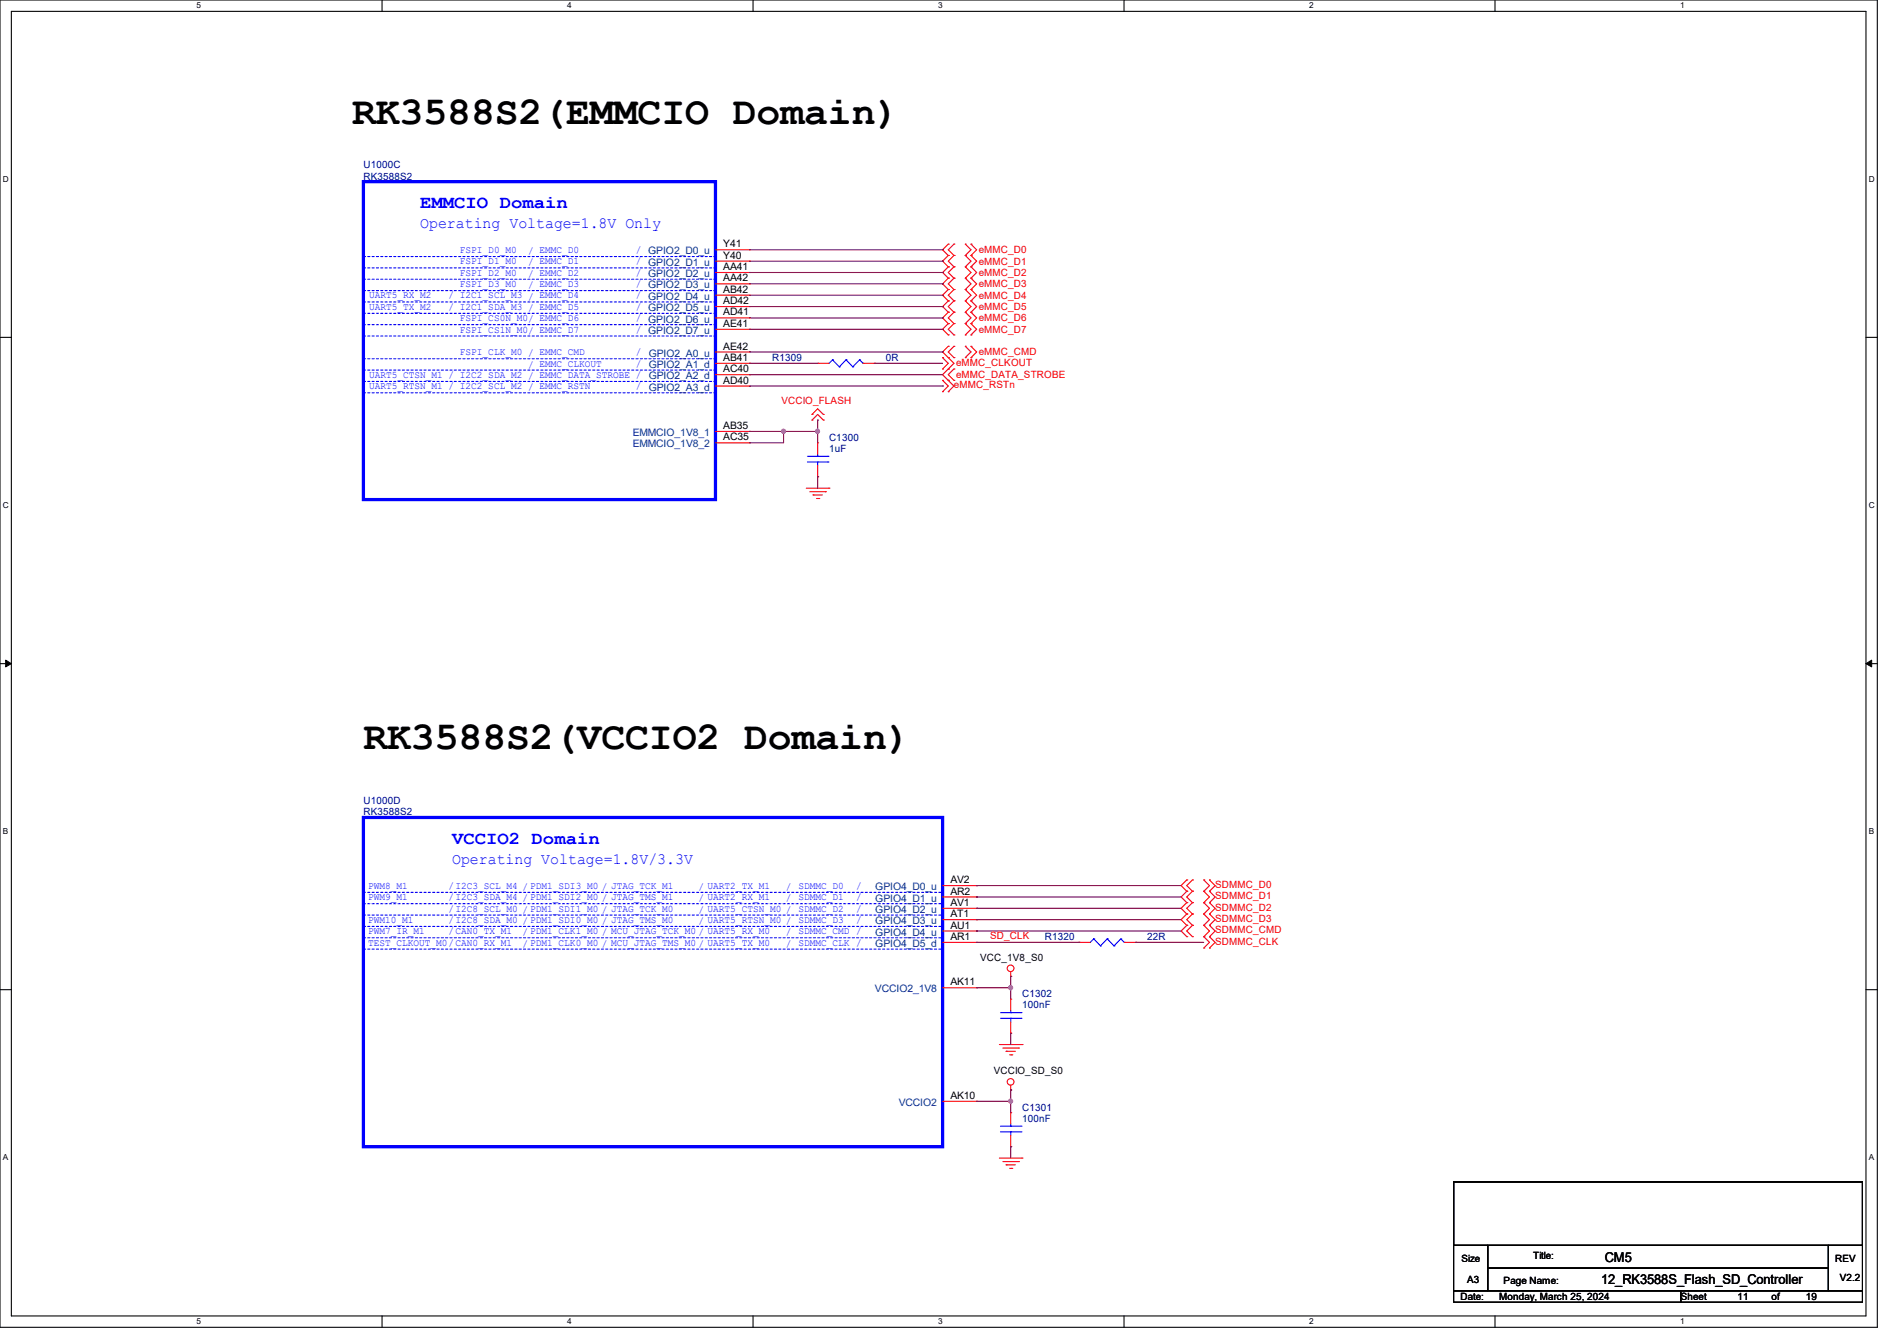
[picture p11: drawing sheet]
<svg xmlns="http://www.w3.org/2000/svg" width="297mm" height="210mm" viewBox="0 0 297 210" stroke-linecap="round" stroke-linejoin="round" font-family="sans-serif">
<g fill="none" stroke="#000" stroke-width=".17">
<path d="M0 0h293.9v207.9h-293.9zM1.8 1.8h290.3v204.3h-290.3zM59.8 0v1.8M117.9 0v1.8M176 0v1.8M234.1 0v1.8M0 52.8h1.8M292.1 52.8h1.8M0 103.9h1.8M292.1 103.9h1.8M0 155h1.8M292.1 155h1.8"/>
<path d="M227.6 185.1h64v9.9h-64zM227.6 195h5.3v7.1h-5.3zM232.9 195h53.4v3.6h-53.4zM232.9 198.6h53.4v3.5h-53.4zM286.3 195h5.3v7.1h-5.3zM59.8 206.1v1.8M117.9 206.1v1.8M176 206.1v1.8M227.6 202.1h35.5v1.8h-35.5zM234.1 206.1v1.8M263.1 202.1h28.5v1.8h-28.5z"/>
</g>
<path d="M.9 103.4l.9 .5-.9 .5zM292.1 103.9l.9-.5v1z" fill="#000"/>
<path d="M.9 103.4l.9 .5-.9 .5zM292.1 103.9l.9-.5v1z" fill="none" stroke="#000" stroke-width=".16"/>
<g fill="none" stroke="#f00" stroke-width=".17">
<path d="M112 39.1h5.3M117.3 39.1h.1M148.5 38.2h.1M148.5 38.2l-.9 .9 .9 .9M149.4 38.2h.1M149.4 38.2l-.9 .9 .9 .9M151.1 38.2h.1M151.1 38.2l.9 .9-.9 .9M152 38.2h.1M152 38.2l.9 .9-.9 .9M112 56.9h5.3M112 55.1h5.3"/>
<path d="M112 40.9h5.3M112 42.7h5.3M112 44.5h5.3M112 46.2h5.3M112 48h5.3M112 49.8h5.3M112 51.6h5.3M112 58.7h5.3M117.3 56.9h.1M117.3 55.1h.1M117.3 40.9h.1M117.3 42.7h.1"/>
<path d="M117.3 44.5h.1M117.3 46.2h.1M117.3 48h.1M117.3 49.8h.1M117.3 51.6h.1M117.3 58.7h.1M128 56.9h.1M128 56.9h1.8M135.1 56.9h1.8M136.9 56.9h.1M147.6 57.8h.1M147.6 56h.1"/>
<path d="M147.6 59.6h.1M147.6 56l.9 .9-.9 .9M147.6 59.6l.9 .9-.9 .8M148.5 40h.1M148.5 41.8h.1M148.5 43.6h.1M148.5 45.3h.1M148.5 47.1h.1M148.5 48.9h.1M148.5 50.7h.1M148.5 52.5h.1M148.5 54.2h.1"/>
<path d="M148.5 56h.1M148.5 57.8h.1M148.5 59.6h.1M148.5 43.6l-.9 .9 .9 .8M148.5 40l-.9 .9 .9 .9M148.5 45.3l-.9 .9 .9 .9M148.5 41.8l-.9 .9 .9 .9M148.5 47.1l-.9 .9 .9 .9M148.5 48.9l-.9 .9 .9 .9M148.5 50.7l-.9 .9 .9 .9M148.5 54.2l-.9 .9 1.8 1.8-1.8 1.8 1.8 1.8-.9 .8M149.4 40h.1"/>
<path d="M149.4 41.8h.1M149.4 43.6h.1M149.4 45.3h.1M149.4 47.1h.1M149.4 48.9h.1M149.4 50.7h.1M149.4 52.5h.1M149.4 56h.1M149.4 54.2h.1M149.4 59.6h.1M149.4 57.8h.1M149.4 41.8l-.9 .9 .9 .9"/>
<path d="M149.4 40l-.9 .9 .9 .9M149.4 43.6l-.9 .9 .9 .8M149.4 45.3l-.9 .9 .9 .9M149.4 47.1l-.9 .9 .9 .9M149.4 48.9l-.9 .9 .9 .9M149.4 50.7l-.9 .9 .9 .9M149.4 54.2l-.9 .9 .9 .9M149.4 57.8l-.9 .9 .9 .9M151.1 40h.1M151.1 41.8h.1M151.1 43.6h.1M151.1 45.3h.1"/>
<path d="M151.1 47.1h.1M151.1 48.9h.1M151.1 50.7h.1M151.1 52.5h.1M151.1 56h.1M151.1 54.2h.1M151.1 41.8l.9 .9-.9 .9M151.1 43.6l.9 .9-.9 .8M151.1 40l.9 .9-.9 .9M151.1 45.3l.9 .9-.9 .9M151.1 47.1l.9 .9-.9 .9M151.1 48.9l.9 .9-.9 .9"/>
<path d="M151.1 50.7l.9 .9-.9 .9M151.1 54.2l.9 .9-.9 .9M152 40h.1M152 41.8h.1M152 43.6h.1M152 45.3h.1M152 47.1h.1M152 48.9h.1M152 50.7h.1M152 52.5h.1M152 56h.1M152 54.2h.1"/>
<path d="M152 45.3l.9 .9-.9 .9M152 40l.9 .9-.9 .9M152 47.1l.9 .9-.9 .9M152 41.8l.9 .9-.9 .9M152 48.9l.9 .9-.9 .9M152 43.6l.9 .9-.9 .8M152 50.7l.9 .9-.9 .9M152 54.2l.9 .9-.9 .9M112 60.5h5.3M112 67.6h5.3M112 69.3h5.3M117.3 60.5h.1"/>
<path d="M117.3 67.6h.1M117.3 69.3h.1M126.2 76.5h3.6M126.8 77h2.4M127.1 64.9h.1M127.1 65.8h.1M127.1 64.9l.9-.9 .9 .9M127.1 65.8l.9-.9 .9 .9M127.3 77.5h.1M127.3 77.5h1.4M127.8 78.1h.4M128 69.3h.1"/>
<path d="M128 74.7h.1M128 69.3v1.8M128 72.9v1.8M128.2 78.1h.1M128.9 64.9h.1M128.9 65.8h.1M129.2 77h.1M129.8 76.5h.1M147.6 61.3h.1M148.5 61.3h.1M147.6 138.7h5.3M152.9 138.7h.1"/>
<path d="M185.8 137.8h.1M185.8 139.6h.1M185.8 137.8l-.9 .9 .9 .9M185.8 139.6l-.9 .9 .9 .9M186.7 139.6h.1M186.7 137.8h.1M186.7 137.8l-.9 .9 .9 .9M186.7 139.6l-.9 .9 .9 .9M188.5 139.6h.1M188.5 137.8h.1M188.5 137.8l.9 .9-.9 .9M188.5 139.6l.9 .9-.9 .9"/>
<path d="M189.4 139.6h.1M189.4 137.8h.1M189.4 137.8l.8 .9-.8 .9M189.4 139.6l.8 .9-.8 .9M147.6 147.6h5.3M147.6 145.8h5.3M147.6 140.5h5.3M147.6 142.2h5.3M147.6 144h5.3M147.6 154.7h5.3M152.9 147.6h.1M152.9 145.8h.1"/>
<path d="M152.9 140.5h.1M152.9 142.2h.1M152.9 144h.1M152.9 154.7h.1M158.2 152.9h.1M158.2 156.5h.1M158.2 152.2v.7M158.2 156.5v1.7M168.9 147.6h.1M168.9 147.6h1.8M176 147.6h1.8M177.8 147.6h.1"/>
<path d="M185.8 141.4h.1M185.8 143.1h.1M185.8 144.9h.1M185.8 146.7h.1M185.8 143.1l-.9 .9 .9 .9M185.8 144.9l-.9 .9 .9 .9M185.8 141.4l-.9 .8 .9 .9M186.7 141.4h.1M186.7 143.1h.1M186.7 144.9h.1M186.7 146.7h.1M186.7 143.1l-.9 .9 .9 .9"/>
<path d="M186.7 141.4l-.9 .8 .9 .9M186.7 144.9l-.9 .9 .9 .9M188.5 141.4h.1M188.5 143.1h.1M188.5 144.9h.1M188.5 146.7h.1M188.5 148.5h.1M188.5 141.4l.9 .8-.9 .9M188.5 143.1l.9 .9-.9 .9M188.5 146.7l.9 .9-.9 .9M188.5 144.9l.9 .9-.9 .9M189.4 141.4h.1"/>
<path d="M189.4 143.1h.1M189.4 144.9h.1M189.4 146.7h.1M189.4 148.5h.1M189.4 143.1l.8 .9-.8 .9M189.4 144.9l.8 .9-.8 .9M189.4 141.4l.8 .8-.8 .9M189.4 146.7l.8 .9-.8 .9M147.6 172.5h5.3M152.9 172.5h.1M156.5 163.6h3.5M157 164.1h2.5"/>
<path d="M157.5 164.6h.1M157.5 164.6h1.5M158.1 165.2h.3M158.2 170.7h.1M158.2 161.8h.1M158.2 174.2h.1M158.2 179.6h.1M158.2 160v1.8M158.2 170v.7M158.2 174.2v1.8M158.2 177.8v1.8M158.4 165.2h.1"/>
<path d="M159.5 164.1h.1M160 163.6h.1M156.5 181.4h3.5M157 181.9h2.5M157.5 182.4h.1M157.5 182.4h1.5M158.1 183h.3M158.4 183h.1M159.5 181.9h.1M160 181.4h.1"/>
<circle cx="158.2" cy="151.6" r=".52"/>
<circle cx="158.2" cy="169.4" r=".52"/>
</g>
<g fill="none" stroke="#00f" stroke-width=".17">
<path d="M130.3 56.3h.1M130.3 56.3l-.5 .6M130.3 56.3l1.1 1.1M131.4 57.4h.1M132.5 56.3h.1M132.5 56.3l-1.1 1.1M132.5 56.3l1 1.1M133.5 57.4h.1M134.6 56.3h.1M134.6 56.3l-1.1 1.1M134.6 56.3l.5 .6M135.1 56.9h.1"/>
<path d="M126.4 72.3h3.2M126.4 71.5h3.2M128 71.5h.1M128 72.3h.1M128 71.1v.4M128 72.3v.6M129.6 72.3h.1M129.6 71.5h.1M156.6 159.5h3.3M156.6 158.6h3.3M158.2 158.6h.1M158.2 159.5h.1"/>
<path d="M158.2 158.2v.4M158.2 159.5v.5M159.9 159.5h.1M159.9 158.6h.1M171.2 147h.1M171.2 147l-.5 .6M171.2 147l1.1 1.1M172.3 148.1h.1M173.4 147h.1M173.4 147l-1.1 1.1M173.4 147l1 1.1M174.4 148.1h.1"/>
<path d="M175.5 147h.1M175.5 147l-1.1 1.1M175.5 147l.5 .6M176 147.6h.1M156.6 177.3h3.3M156.6 176.4h3.3M158.2 176.4h.1M158.2 177.3h.1M158.2 176v.4M158.2 177.3v.5M159.9 177.3h.1M159.9 176.4h.1"/>
</g>
<path d="M56.9 28.4h55.1v49.8h-55.1zM56.9 128h90.7v51.6h-90.7z" fill="none" stroke="#00f" stroke-width=".51"/>
<g fill="none" stroke="#00f" stroke-width=".17" stroke-dasharray=".3 .3">
<path d="M56.9 40.2h55.1M56.9 42h55.1M56.9 59.7h55.1M56.9 58h55.1M56.9 56.2h55.1M56.9 52.6h55.1M56.9 50.8h55.1M56.9 49.1h55.1M56.9 47.3h55.1M56.9 45.5h55.1M56.9 43.7h55.1M112 40.2h.1"/>
<path d="M112 42h.1M112 59.7h.1M112 58h.1M112 56.2h.1M112 52.6h.1M112 50.8h.1M112 49.1h.1M112 47.3h.1M112 45.5h.1M112 43.7h.1M56.9 61.5h55.1M112 61.5h.1"/>
<path d="M56.9 139.7h90.5M147.4 139.7h.1M56.9 148.6h90.5M56.9 146.9h90.5M56.9 145.1h90.5M56.9 143.3h90.5M56.9 141.5h90.5M147.4 148.6h.1M147.4 146.9h.1M147.4 145.1h.1M147.4 143.3h.1M147.4 141.5h.1"/>
</g>
<g fill="none" stroke="#7f003f" stroke-width=".17">
<path d="M117.3 39.1h30.3M147.6 39.1h.1M117.3 56.9h.1M117.3 58.7h.1M117.3 40.9h30.3M117.3 42.7h30.3M117.3 44.5h30.3M117.3 46.2h30.3M117.3 48h30.3M117.3 49.8h30.3M117.3 51.6h30.3M117.3 55.1h30.3"/>
<path d="M117.3 56.9h10.7M117.3 58.7h30.3M136.9 56.9h.1M136.9 56.9h10.7M147.6 40.9h.1M147.6 42.7h.1M147.6 44.5h.1M147.6 46.2h.1M147.6 48h.1M147.6 49.8h.1M147.6 51.6h.1M147.6 55.1h.1"/>
<path d="M117.3 60.5h30.3M128 65.8h.1M128 65.8v1.8M147.6 60.5h.1"/>
</g>
<circle cx="128" cy="67.5" r=".32" fill="#f0f"/>
<circle cx="128" cy="67.5" r=".32" fill="none" stroke="#f0f" stroke-width=".17"/>
<path d="M117.3 67.6h.1M117.3 67.6h10.7M122.7 67.6h.1M122.7 67.6v1.7" fill="none" stroke="#7f003f" stroke-width=".17"/>
<circle cx="122.7" cy="67.5" r=".32" fill="#f0f"/>
<circle cx="122.7" cy="67.5" r=".32" fill="none" stroke="#f0f" stroke-width=".17"/>
<g fill="none" stroke="#7f003f" stroke-width=".17">
<path d="M117.3 69.3h.1M117.3 69.3h5.4M128 67.6h.1M128 74.7h.1M128 67.6v1.7M128 74.7v1.8M152.9 138.7h.1M152.9 138.7h32M152.9 140.5h.1M152.9 142.2h.1M152.9 144h.1M152.9 145.8h.1"/>
<path d="M152.9 154.7h.1M152.9 140.5h32M152.9 142.2h32M152.9 144h32M152.9 145.8h32M152.9 147.6h16M152.9 154.7h5.3M158.2 152.9h.1M158.2 154.7h.1M158.2 152.9v3.6M168.9 147.6h.1M177.8 147.6h.1"/>
<path d="M177.8 147.6h10.7"/>
</g>
<circle cx="158.2" cy="154.7" r=".32" fill="#f0f"/>
<circle cx="158.2" cy="154.7" r=".32" fill="none" stroke="#f0f" stroke-width=".17"/>
<path d="M158.2 161.8h.1M158.2 170.7h.1M158.2 161.8v1.8M158.2 170.7v1.8" fill="none" stroke="#7f003f" stroke-width=".17"/>
<circle cx="158.2" cy="172.4" r=".32" fill="#f0f"/>
<circle cx="158.2" cy="172.4" r=".32" fill="none" stroke="#f0f" stroke-width=".17"/>
<path d="M152.9 172.5h.1M152.9 172.5h5.3M158.2 172.5h.1M158.2 179.6h.1M158.2 172.5v1.7M158.2 179.6v1.8" fill="none" stroke="#7f003f" stroke-width=".17"/>
<circle cx="128" cy="67.5" r=".32" fill="#f0f"/>
<circle cx="128" cy="67.5" r=".32" fill="none" stroke="#f0f" stroke-width=".17"/>
<circle cx="122.7" cy="67.5" r=".32" fill="#f0f"/>
<circle cx="122.7" cy="67.5" r=".32" fill="none" stroke="#f0f" stroke-width=".17"/>
<circle cx="158.2" cy="154.7" r=".32" fill="#f0f"/>
<circle cx="158.2" cy="154.7" r=".32" fill="none" stroke="#f0f" stroke-width=".17"/>
<circle cx="158.2" cy="172.4" r=".32" fill="#f0f"/>
<circle cx="158.2" cy="172.4" r=".32" fill="none" stroke="#f0f" stroke-width=".17"/>
<g font-size="6.2">
<text x="55.1" y="19.4">RK3588S2(EMMCIO Domain)</text>
<text x="56.9" y="117.2">RK3588S2(VCCIO2 Domain)</text>
</g>
<g font-size="2.8" fill="#00f">
<text x="65.8" y="32.6">EMMCIO Domain</text>
<text x="70.8" y="132.2">VCCIO2 Domain</text>
</g>
<g font-size="2.5" fill="#00f">
<text x="65.8" y="35.7">Operating Voltage=1.8V Only</text>
<text x="70.8" y="135.3">Operating Voltage=1.8V/3.3V</text>
</g>
<g font-size="2.1">
<text x="251.2" y="197.7">CM5</text>
<text x="250.7" y="201.1">12_RK3588S_Flash_SD_Controller</text>
</g>
<g font-size="1.6" fill="#00007f">
<text x="56.9" y="28.1">RK3588S2</text>
<text x="56.9" y="26.3">U1000C</text>
<text x="120.9" y="56.6">R1309</text>
<text x="138.7" y="56.6">0R</text>
<text x="129.8" y="69">C1300</text>
<text x="129.8" y="70.8">1uF</text>
<text x="56.9" y="125.9">U1000D</text>
<text x="56.9" y="127.7">RK3588S2</text>
<text x="163.6" y="147.2">R1320</text>
<text x="179.6" y="147.2">22R</text>
<text x="160" y="156.1">C1302</text>
<text x="160" y="157.9">100nF</text>
<text x="160" y="173.9">C1301</text>
<text x="160" y="175.7">100nF</text>
</g>
<g font-size="1.6" fill="#00f">
<text x="72" y="39.6">FSPI_D0_M0</text>
<text x="72" y="41.4">FSPI_D1_M0</text>
<text x="82.7" y="41.6">/ EMMC_D1</text>
<text x="82.7" y="39.8">/ EMMC_D0</text>
<text x="99.6" y="41.4">/ GPIO2_D1_u</text>
<text x="99.6" y="39.6">/ GPIO2_D0_u</text>
<text x="57.8" y="46.7">UART5_RX_M2</text>
<text x="70.2" y="46.7">/ I2C1_SCL_M3 / EMMC_D4</text>
<text x="72" y="43.2">FSPI_D2_M0</text>
<text x="72" y="45">FSPI_D3_M0</text>
<text x="82.7" y="45.1">/ EMMC_D3</text>
<text x="82.7" y="43.4">/ EMMC_D2</text>
<text x="99.6" y="46.7">/ GPIO2_D4_u</text>
<text x="99.6" y="45">/ GPIO2_D3_u</text>
<text x="99.6" y="43.2">/ GPIO2_D2_u</text>
<text x="57.8" y="48.5">UART5_TX_M2</text>
<text x="70.2" y="48.5">/ I2C1_SDA_M3 / EMMC_D5</text>
<text x="72" y="50.3">FSPI_CS0N_M0/ EMMC_D6</text>
<text x="72" y="52.1">FSPI_CS1N_M0/ EMMC_D7</text>
<text x="99.6" y="52.1">/ GPIO2_D7_u</text>
<text x="99.6" y="50.3">/ GPIO2_D6_u</text>
<text x="99.6" y="48.5">/ GPIO2_D5_u</text>
<text x="57.8" y="59.2">UART5_CTSN_M1 / I2C2_SDA_M2 / EMMC_DATA_STROBE / GPIO2_A2_d</text>
<text x="72" y="55.6">FSPI_CLK_M0 / EMMC_CMD</text>
<text x="82.7" y="57.6">/ EMMC_CLKOUT</text>
<text x="99.6" y="57.4">/ GPIO2_A1_d</text>
<text x="99.6" y="55.6">/ GPIO2_A0_u</text>
<text x="57.8" y="61">UART5_RTSN_M1 / I2C2_SCL_M2 / EMMC_RSTN</text>
<text x="99.6" y="61">/ GPIO2_A3_d</text>
<text x="57.6" y="141">PWM9_M1</text>
<text x="57.6" y="139.2">PWM8_M1</text>
<text x="70.2" y="141">/I2C3_SDA_M4 / PDM1_SDI2_M0 / JTAG_TMS_M1</text>
<text x="70.2" y="142.7">/I2C8_SCL_M0 / PDM1_SDI1_M0 / JTAG_TCK_M0</text>
<text x="70.2" y="139.2">/I2C3_SCL_M4 / PDM1_SDI3_M0 / JTAG_TCK_M1</text>
<text x="109.3" y="142.9">/ UART5_CTSN_M0 /</text>
<text x="109.3" y="141.1">/ UART2_RX_M1</text>
<text x="109.3" y="139.4">/ UART2_TX_M1</text>
<text x="123" y="141.1">/</text>
<text x="123" y="139.4">/</text>
<text x="125" y="139.2">SDMMC_D0</text>
<text x="125" y="142.7">SDMMC_D2</text>
<text x="125" y="141">SDMMC_D1</text>
<text x="134.1" y="139.2">/</text>
<text x="134.1" y="142.7">/</text>
<text x="134.1" y="141">/</text>
<text x="57.6" y="144.5">PWM10_M1</text>
<text x="57.6" y="146.3">PWM7_IR_M1</text>
<text x="57.6" y="148.1">TEST_CLKOUT_M0/CAN0_RX_M1</text>
<text x="70.2" y="144.5">/I2C8_SDA_M0 / PDM1_SDI0_M0 / JTAG_TMS_M0</text>
<text x="70.2" y="146.3">/CAN0_TX_M1</text>
<text x="81.8" y="146.5">/ PDM1_CLK1_M0 / MCU_JTAG_TCK_M0 / UART5_RX_M0</text>
<text x="81.8" y="148.3">/ PDM1_CLK0_M0 / MCU_JTAG_TMS_M0 / UART5_TX_M0</text>
<text x="109.3" y="144.7">/ UART5_RTSN_M0 /</text>
<text x="123" y="146.5">/</text>
<text x="123" y="148.3">/</text>
<text x="125" y="144.5">SDMMC_D3</text>
<text x="125" y="146.3">SDMMC_CMD /</text>
<text x="125" y="148.1">SDMMC_CLK /</text>
<text x="134.1" y="144.5">/</text>
</g>
<g font-size="1.6">
<text x="113.2" y="38.7">Y41</text>
<text x="113.2" y="40.5">Y40</text>
<text x="113.2" y="42.3">AA41</text>
<text x="113.2" y="44.1">AA42</text>
<text x="113.2" y="45.8">AB42</text>
<text x="113.2" y="47.6">AD42</text>
<text x="113.2" y="49.4">AD41</text>
<text x="113.2" y="51.2">AE41</text>
<text x="113.2" y="56.5">AB41</text>
<text x="113.2" y="54.7">AE42</text>
<text x="113.2" y="58.3">AC40</text>
<text x="113.2" y="60.1">AD40</text>
<text x="113.2" y="67.2">AB35</text>
<text x="113.2" y="69">AC35</text>
<text x="148.8" y="138.3">AV2</text>
<text x="148.8" y="140.1">AR2</text>
<text x="148.8" y="141.9">AV1</text>
<text x="148.8" y="143.6">AT1</text>
<text x="148.8" y="147.2">AR1</text>
<text x="148.8" y="145.4">AU1</text>
<text x="148.8" y="154.3">AK11</text>
<text x="153.5" y="150.5">VCC_1V8_S0</text>
<text x="148.8" y="172.1">AK10</text>
<text x="155.6" y="168.2">VCCIO_SD_S0</text>
<text x="228.8" y="197.6">Size</text>
<text x="240" y="197.2">Title:</text>
<text x="287.3" y="197.6">REV</text>
<text x="228.6" y="203.6">Date:</text>
<text x="229.7" y="200.9">A3</text>
<text x="234.7" y="203.6">Monday, March 25, 2024</text>
<text x="235.4" y="201.1">Page Name:</text>
<text x="263.1" y="203.6">Sheet</text>
<text x="272" y="203.6">11</text>
<text x="277.4" y="203.6">of</text>
<text x="282.7" y="203.6">19</text>
<text x="288" y="200.6">V2.2</text>
</g>
<g font-size="1.6" fill="#f00">
<text x="153.2" y="39.7">eMMC_D0</text>
<text x="153.2" y="41.4">eMMC_D1</text>
<text x="153.2" y="43.2">eMMC_D2</text>
<text x="153.2" y="45">eMMC_D3</text>
<text x="153.2" y="46.8">eMMC_D4</text>
<text x="153.2" y="48.6">eMMC_D5</text>
<text x="153.2" y="50.3">eMMC_D6</text>
<text x="153.2" y="52.1">eMMC_D7</text>
<text x="149.7" y="57.3">eMMC_CLKOUT</text>
<text x="149.7" y="59.2">eMMC_DATA_STROBE</text>
<text x="153.2" y="55.7">eMMC_CMD</text>
<text x="122.3" y="63.3">VCCIO_FLASH</text>
<text x="149.4" y="60.8">eMMC_RSTn</text>
<text x="190.2" y="139.1">SDMMC_D0</text>
<text x="190.2" y="140.8">SDMMC_D1</text>
<text x="190.2" y="142.6">SDMMC_D2</text>
<text x="155" y="147">SD_CLK</text>
<text x="190.2" y="144.4">SDMMC_D3</text>
<text x="190.2" y="146.2">SDMMC_CMD</text>
<text x="190.2" y="148">SDMMC_CLK</text>
</g>
<g font-size="1.6" fill="#003f7f">
<text x="99.1" y="68.3">EMMCIO_1V8_1</text>
<text x="99.1" y="70.1">EMMCIO_1V8_2</text>
<text x="137" y="139.4">GPIO4_D0_u</text>
<text x="137" y="141.2">GPIO4_D1_u</text>
<text x="137" y="143">GPIO4_D2_u</text>
<text x="137" y="148.3">GPIO4_D5_d</text>
<text x="137" y="146.5">GPIO4_D4_u</text>
<text x="137" y="144.7">GPIO4_D3_u</text>
<text x="137" y="155.4">VCCIO2_1V8</text>
<text x="140.7" y="173.2">VCCIO2</text>
</g>
<g font-size="1.3">
<text x="30.8" y="1.3">5</text>
<text x="88.8" y="1.3">4</text>
<text x="146.9" y="1.3">3</text>
<text x="205" y="1.3">2</text>
<text x="263.1" y="1.3">1</text>
<text x=".5" y="28.4">D</text>
<text x="292.6" y="28.4">D</text>
<text x=".5" y="79.5">C</text>
<text x="292.6" y="79.5">C</text>
<text x=".5" y="130.6">B</text>
<text x="292.6" y="130.6">B</text>
<text x=".5" y="181.7">A</text>
<text x="292.6" y="181.7">A</text>
<text x="30.8" y="207.4">5</text>
<text x="88.8" y="207.4">4</text>
<text x="146.9" y="207.4">3</text>
<text x="205" y="207.4">2</text>
<text x="263.1" y="207.4">1</text>
</g>
</svg>
